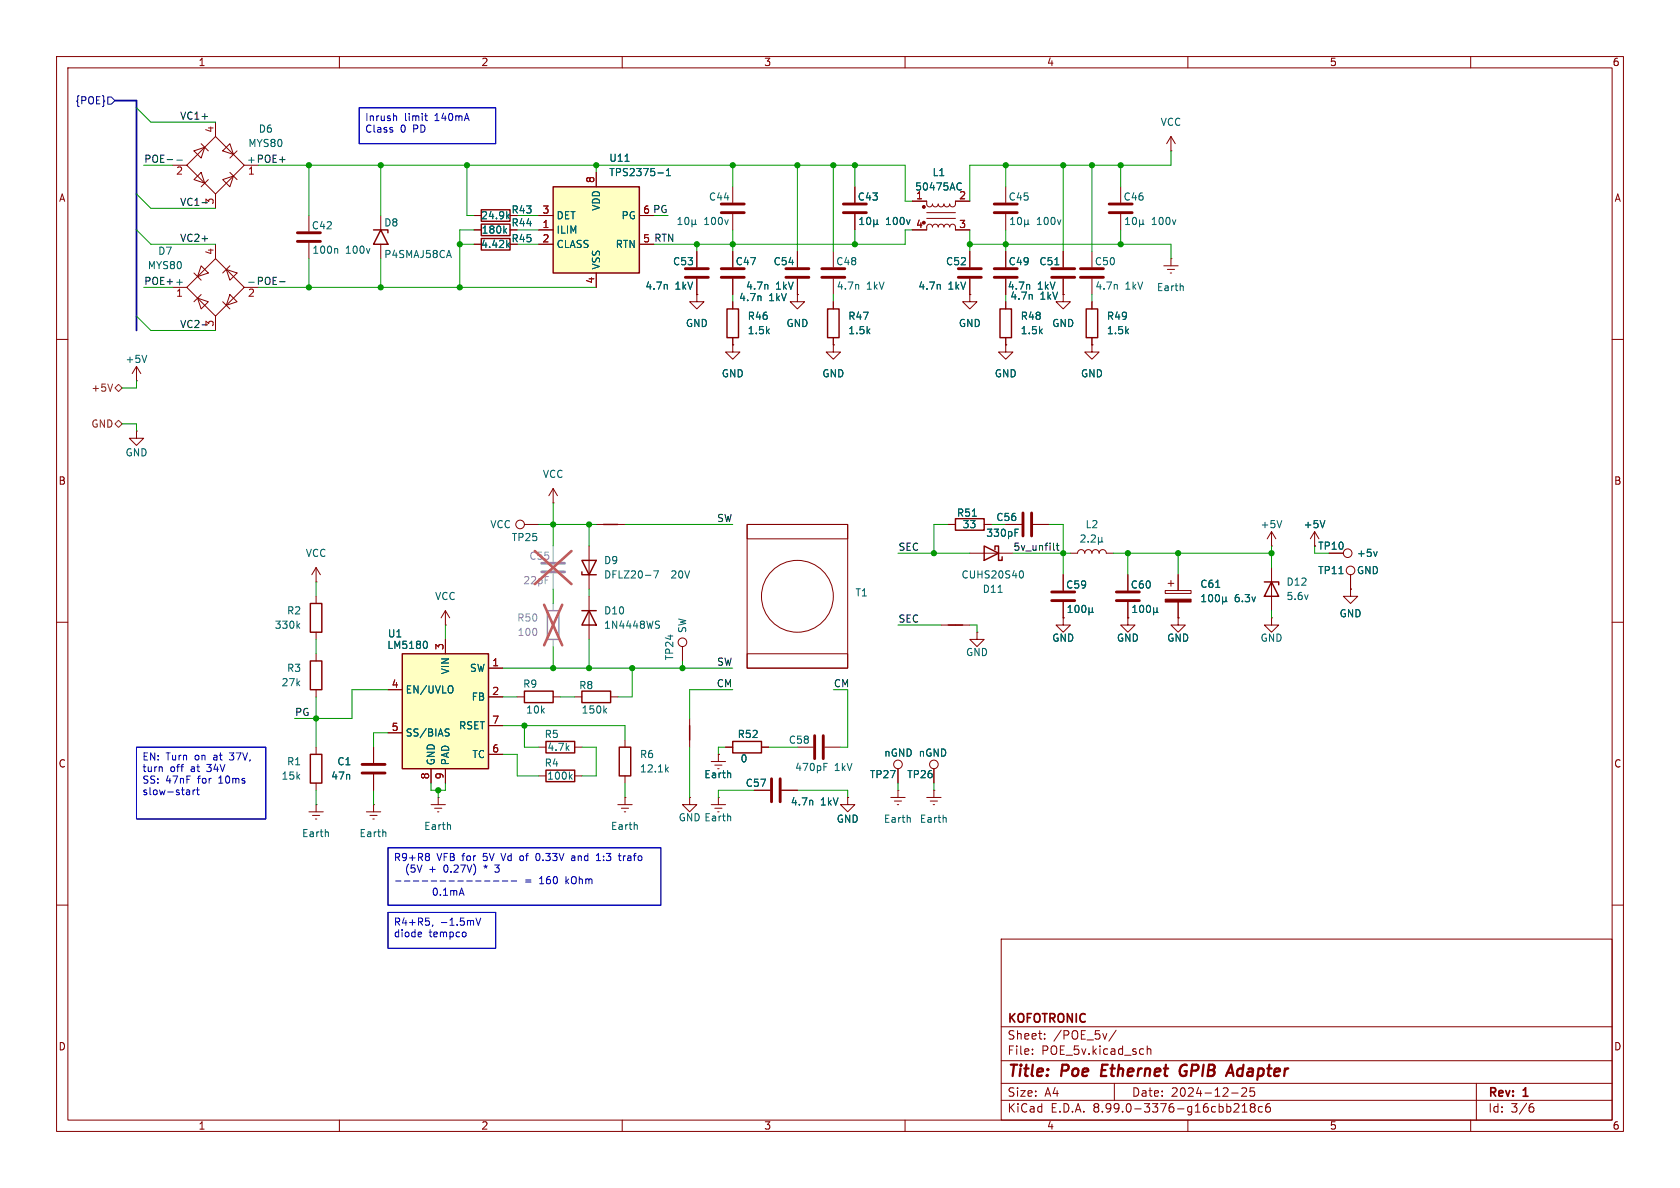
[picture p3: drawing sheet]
<svg xmlns="http://www.w3.org/2000/svg" width="297mm" height="210mm" viewBox="0 0 297 210" stroke-linecap="round" stroke-linejoin="round" font-family="sans-serif">
<g fill="none" stroke="#840000" stroke-width=".18">
<path d="M10 10h277v190h-277zM12 12h273v186h-273zM60 10v2M110 10v2M160 10v2M210 10v2M260 10v2M10 60h2M285 60h2M189.2 97.8h1.3a.64 .64 0 0 1 .6-.6 .64 .64 0 0 1 .7 .6 .64 .64 0 0 1 .6-.6 .64 .64 0 0 1 .6 .6 .64 .64 0 0 1 .7-.6 .64 .64 0 0 1 .6 .6 .64 .64 0 0 1 .6-.6 .64 .64 0 0 1 .7 .6h1.2M224.8 96.5h.1M224.8 94l-.8 1.3"/>
<path d="M224.8 94l.8 1.3M224.8 94v2.5M232.4 94l-.8 1.3M232.4 94l.8 1.3M232.4 94v2.5M10 110h2M188 109.2v1.3h1.2l-1.2 1.3-1.3-1.3h1.3M188 109.2h.1M188 101.6v2.8M188 106.4v2.8M224.8 109.2v1.3h1.3l-1.3 1.3-1.3-1.3h1.3M224.8 109.2h.1"/>
<path d="M224.8 100.3v7.7M238.8 104.1v1.3h1.2l-1.2 1.3-1.3-1.3h1.3M238.8 104.1h.1M238.8 101.6v2.5M285 110h2M55.9 132.1v1.3M55.9 138.4v1.3M10 160h2M177 166h108v32h-108zM285 160h2M60 198v2M110 198v2"/>
<path d="M160 198v2M177 194.5h108M177 191.5h108M177 187.5h108M177 181.5h108M182.5 186.3v.1M182.5 185.5v.1M184.7 183.6v.1M184.7 182.8v.1M197 191.5v3M197.3 182.1l-1.3 2M202.8 184.9v1.5"/>
<path d="M202.8 185.5l.2-.1 .4 .1 .1 .9M210 198v2M217.7 193.2h1.2M218.2 195.2l.5-.1 .3 .1v.3l-.9 1.1h.9M219.6 196.6h.9M219.6 195.5l.4-.4v1.5M220.3 192.4v.5l-.8 .9h.9M221 192.3v.7l.2-.1h.5l.1 .6-.3 .3-.5-.1M221.3 195.7l-.3-.2 .3-.4 .4 .1 .2 .2-.3 .3M221.3 195.7l-.3 .3 .1 .5 .2 .1 .4-.1 .2-.2-.1-.4-.2-.2M221.3 195.7h.3M223.2 195.7l-.5-.1-.2 .3v.4l.1 .2h.6"/>
<path d="M224.5 195.1a.59 .59 0 0 0-.8 .6v.6l.2 .2 .4 .1 .2-.1 .1-.5-.1-.3h-.5l-.3 .3M260 198v2M261 191.5v6.5M270.6 195.7h.4l.2 .3-.1 .5-.5 .1M271 195.1l-.4 .1"/>
<circle cx="238.3" cy="97.8" r=".76"/>
<circle cx="238.8" cy="100.8" r=".76"/>
</g>
<path d="M194.9 188.2l-.3 2h1M209.4 189.4h.4M209.6 188.2a1.13 1.13 0 0 0-1 .7 1.13 1.13 0 0 0 .2 1.2l.3 .1 .5-.1" fill="none" stroke="#840000" stroke-width=".4"/>
<path d="M185.9 104.6h4.1M185.9 106.2h4.1" fill="none" stroke="#840000" stroke-width=".51"/>
<g fill="none" stroke="#006464" stroke-width=".18">
<path d="M191.1 94.7l.5-.1 .2 .3-.8 .9h.8M192.4 95.7v.1M192.9 94.7l.5-.1 .2 .3-.7 .9h.7M194.2 95.6l.2 .2h.2l.2-.2M194.2 95v1.3M194.8 95.6l.2 .2M194.8 95v.6M226.6 92l-.4 1.3M234.2 92l-.4 1.3M243.5 97.5l-.3 .9M188.8 108.3h.7M188.8 107.4l.4-.4v1.3"/>
<path d="M190.2 107.1l.1-.1a.68 .68 0 0 1 .5 .6 .68 .68 0 0 1-.5 .7l-.1-.1-.2-.4zM191.4 107.1l.1-.1a.68 .68 0 0 1 .5 .6 .68 .68 0 0 1-.5 .7l-.1-.1-.2-.4zM192.5 108.1l.2 .2h.2l.2-.2M192.5 107.4v1.3M193.1 108.1l.2 .2M193.1 107.4v.7M236.7 101.4h.7"/>
</g>
<path d="M223.5 102.9h2.6v.5M224.8 102.9l1.3 2.5h-2.6zM54.9 133.4h2v5h-2z" fill="none" stroke="#840000" stroke-width=".25"/>
<path d="M71.1 115.6h15.3v20.3h-15.3z" fill="#ffffc2"/>
<path d="M128.5 54.6h2.1v5.1h-2.1zM146.3 54.6h2v5.1h-2zM102.9 99.1h2.5l-1.3 2.5zM174 96.5l2.5 1.3-2.5 1.3zM175.9 97.2v-.7h.6v2.6h.7v-.7M54.9 116.8h2v5.1h-2zM54.9 106.7h2v5.1h-2zM71.1 115.6h15.3v20.3h-15.3zM102.9 101.1v.5h2.5M102.9 108h2.5M104.1 108l1.3 2.5h-2.5z" fill="none" stroke="#840000" stroke-width=".25"/>
<g fill="none" stroke="#840000" stroke-width=".18">
<path d="M151.1 33v2.8M151.1 37.8v2.8M161.3 35.6h2.5l.1 .7 .4 .3 .4-.2 .1-.3 .2 .3 .3 .2 .4-.1 .2-.4 .1 .3 .3 .2 .4-.1 .2-.4 .1 .3 .3 .2 .4-.1 .2-.4 .2 .4 .4 .1 .4-.3v-.7h2.5M163.8 37.6h5.1M163.8 38.6h5.1M129.5 44.5v2.7M129.5 49.3v2.8M129.5 53.3v1.3M129.5 59.7v1.3M141 52.1v1.2h1.2l-1.2 1.3-1.3-1.3h1.3M141 52.1h.1M141 44.5v2.7"/>
<path d="M141 49.3v2.8M147.3 44.5v2.7M147.3 49.3v2.8M147.3 53.3v1.3M147.3 59.7v1.3M161.3 40.6h2.5l.1-.7 .4-.3 .4 .2 .1 .3 .2-.3 .3-.2 .4 .2 .2 .3 .1-.3 .3-.2 .4 .1 .2 .4 .2-.4 .4-.1 .3 .2 .1 .3 .2-.4 .4-.1 .4 .3v.7h2.5M171.4 52.1v1.2h1.3l-1.3 1.3-1.2-1.3h1.2M171.4 52.1h.1M171.4 44.5v2.7M171.4 49.3v2.8M129.5 61v1.2h1.3l-1.3 1.3-1.2-1.3h1.2M129.5 61h.1"/>
<path d="M147.3 61v1.2h1.3l-1.3 1.3-1.3-1.3h1.3M147.3 61h.1M92.7 92.7h2.5M97.8 88.9h.1M97.8 86.4l-.8 1.2M97.8 86.4l.8 1.2M97.8 86.4v2.5M104.1 96.5v7.6M171.4 97.8h7.7M177.8 92.7h2.8M182.6 92.7h2.8M55.9 102.9h.1"/>
<path d="M55.9 100.3v2.6M55.9 105.4v1.3M55.9 111.8v1.2M55.9 115.6v1.2M55.9 100.3l-.8 1.3M55.9 100.3l.7 1.3M78.7 113v2.6M86.4 118.1h2.5M104.1 105.4v7.6M199.4 109.2v1.3h1.3l-1.3 1.3-1.3-1.3h1.3M199.4 109.2h.1M199.4 101.6v2.8"/>
<path d="M199.4 106.4v2.8M206 104.4h4.6v.5h-4.6zM206.5 103.1h1M207 102.6v1M208.3 109.2v1.3h1.2l-1.2 1.3-1.3-1.3h1.3M208.3 109.2h.1M208.3 101.6v2.8M208.3 106.4v2.8M55.9 121.9v1.3M66 132.1v2.8M66 136.9v2.8M68.6 121.9h2.5"/>
<path d="M68.6 129.5h2.5M76.2 135.9v2.5M78.7 135.9v2.5M86.4 123.2h2.5M86.4 128.3h2.5M86.4 133.4h2.5M158.7 139.7h.1M158.7 135.9v2.5M158.7 139.7v1.3M165.1 139.7h.1M165.1 135.9v2.5M165.1 139.7v1.3"/>
<path d="M54.6 143.5h2.5M55.2 144.1h1.3M55.8 144.8h.2M55.9 142.2h.1M55.9 142.2v1.3M64.8 143.5h2.5M65.4 144.1h1.3M65.9 144.8h.3M66 142.2h.1M66 142.2v1.3M157.5 141h2.5M158.1 141.6h1.3"/>
<path d="M158.6 142.2h.3M163.8 141h2.6M164.5 141.6h1.2M165 142.2h.2"/>
<circle cx="91.9" cy="92.7" r=".76"/>
<circle cx="158.7" cy="135.1" r=".76"/>
<circle cx="165.1" cy="135.1" r=".76"/>
</g>
<g fill="none" stroke="#006464" stroke-width=".18">
<path d="M152 39.7h.7M152 38.8l.4-.4v1.3M153.4 38.5l.1-.1a.68 .68 0 0 1 .4 .7 .68 .68 0 0 1-.4 .6 .84 .84 0 0 1-.1-1.2zM154.5 39.5l.2 .2h.2l.2-.2M154.5 38.8v1.3M155.1 39.5l.2 .2M155.1 38.8v.7M169.6 32.3l.4 .2M134.5 52.4v.8M135.7 50.3l.1 .8M151.7 50.3l.1 .8M166.2 50.3v.8"/>
<path d="M179.4 94.1h.5M179.4 93.5h.6M52.6 110.6l.4 .5M53 110.2l-.5 .5M75.3 113.4a.79 .79 0 0 1 0 1.2M115.6 100.9h.8l-.5 1.3M116.1 110.4l.4 .1 .1 .3-.3 .3h-.3M116.1 109.8l.5 .1M176.5 104.7h.7M180.5 100.9a.68 .68 0 0 1 .4 .6 .68 .68 0 0 1-.4 .7M200.3 108.3h.7M200.3 107.4l.3-.4v1.3"/>
<path d="M201.6 107.1l.2-.1a.68 .68 0 0 1 .4 .6 .68 .68 0 0 1-.4 .7l-.2-.1-.1-.4zM202.8 107.1l.2-.1a.68 .68 0 0 1 .4 .6 .68 .68 0 0 1-.4 .7l-.2-.1-.1-.4zM203.9 108.1l.2 .2h.3l.1-.2M203.9 107.4v1.3M204.5 108.1l.2 .2M204.5 107.4v.7M212.4 106.4h.8M212.4 105.5l.4-.4v1.3M213.8 105.2l.2-.1a.68 .68 0 0 1 .4 .6 .68 .68 0 0 1-.4 .7l-.2-.2-.1-.3zM214.9 103.8h.7M215 105.2l.2-.1a.68 .68 0 0 1 .4 .6 .68 .68 0 0 1-.4 .7l-.2-.2-.1-.3zM216.1 106.2l.2 .2h.3l.1-.2"/>
<path d="M216.1 105.5v1.3M216.7 106.2l.2 .2M216.7 105.5v.7M78.9 129.5l.4 .1 .1 .3-.2 .2h-.3M78.9 128.8l.5 .1M79.9 121.3a.9 .9 0 0 1 0 1.1M58 147.1l.1 .8M68.2 147.1v.8M160.9 144.6v.8M167.2 144.6l.1 .8"/>
</g>
<g fill="none" stroke="#840000" stroke-width=".51">
<path d="M149.1 36.1h4.1M149.1 37.6h4.1M127.5 47.5h4.1M127.5 49h4.1M138.9 47.5h4.1M138.9 49h4.1M145.3 47.5h4.1M145.3 49h4.1M169.4 47.5h4.1M169.4 49h4.1M180.8 90.7v4M182.4 90.7v4"/>
<path d="M197.4 104.6h4M197.4 106.2h4M64 135.1h4.1M64 136.7h4.1"/>
</g>
<path d="M95.8 99.6h4M95.8 101.1h4" fill="none" stroke="#a1a1a1" stroke-width=".51"/>
<path d="M97.8 96.5v2.8M97.8 101.3v2.8" fill="none" stroke="#a1a1a1" stroke-width=".18"/>
<path d="M94.6 97.4l6.4 5.9M101 97.4l-6.4 5.9" fill="none" stroke="#e65255" stroke-width=".46"/>
<g fill="#840000" stroke="#840000" stroke-width=".18">
<path d="M206 105.9h4.6v.5h-4.6z"/>
<circle cx="163.3" cy="36.6" r=".25"/>
<circle cx="163.3" cy="39.4" r=".25"/>
</g>
<path d="M97.8 33h15.2v15.3h-15.2z" fill="#ffffc2"/>
<g fill="none" stroke="#840000" stroke-width=".25">
<path d="M85.1 37.1h5.1v2h-5.1zM85.1 39.6h5.1v2.1h-5.1zM97.8 33h15.2v15.3h-15.2zM66 40.6h2.6v.5M67.3 40.6l1.3 2.6h-2.6zM85.1 42.2h5.1v2h-5.1zM176.8 54.6h2v5.1h-2zM192 54.6h2.1v5.1h-2.1zM106.7 92.7h2.5M168.9 91.7h5.1v2h-5.1zM167.6 110.5h2.6M92.7 122.2h5.1v2h-5.1z"/>
<path d="M96.5 136.1h5.1v2.1h-5.1zM96.5 131.1h5.1v2h-5.1zM102.9 122.2h5v2h-5zM109.5 132.1h2v5.1h-2zM121.9 128.3v2.5M129.5 131.1h5.1v2h-5.1z"/>
</g>
<g fill="none" stroke="#840000" stroke-width=".18">
<path d="M30.5 29.2h2.5M34.3 26.7l1.9-.7-.6 1.9zM35.6 30.5l.6 1.9-1.9-.6zM35.6 25.4l1.2 1.3M36.8 31.8l-1.2 1.2M38.1 24.1l5.1 5.1-5.1 5.1-5.1-5.1zM38.1 21.6v2.5M38.1 34.3v2.5M39.4 31.8l1.9-.7-.7 1.9zM40.6 25.4l.7 1.9-1.9-.6zM40.6 30.5l1.3 1.3M41.9 26.7l-1.3 1.2"/>
<path d="M54.6 38.1v2.8M67.3 38.1v2.5M83.8 38.1h1.3M95.2 38.1h2.6M105.4 30.5v2.5M113 38.1h2.6M129.5 33v2.8M129.5 37.8v2.8M151.1 33v2.8M151.1 37.8v2.8M161.3 35.6h2.5M168.9 35.6h2.5"/>
<path d="M177.8 33v2.8M177.8 37.8v2.8M198.1 33v2.8M198.1 37.8v2.8M207 26.7h.1M207 24.1v2.6M207 24.1l-.8 1.3M207 24.1l.8 1.3M30.5 50.8h2.5M34.3 48.3l1.3 1.2M34.9 52.7l1.9 .6-1.2 1.3zM35.6 47l1.2 1.3-1.9 .6z"/>
<path d="M35.6 52.1l-1.3 1.2M38.1 45.7l5.1 5.1-5.1 5.1-5.1-5.1zM38.1 43.2v2.5M38.1 55.9v2.5M39.4 53.3l1.2 1.3M40 47.6l1.9 .7-1.3 1.2zM40.6 52.1l1.3 1.2-1.9 .7zM40.6 47l-1.2 1.3M54.6 42.9v2.8M67.3 43.2v2.5M83.8 40.6h1.3M83.8 43.2h1.3"/>
<path d="M95.2 40.6h2.6M95.2 43.2h2.6M105.4 48.3v2.5M113 43.2h2.6M123.2 52.1v1.2h1.3l-1.3 1.3-1.3-1.3h1.3M123.2 52.1h.1M123.2 44.5v2.7M123.2 49.3v2.8M129.5 44.5v2.7M129.5 49.3v2.8M129.5 53.3v1.3M129.5 59.7v1.3"/>
<path d="M141 52.1h.1M141 44.5v2.7M141 49.3v2.8M147.3 53.3v1.3M147.3 59.7v1.3M161.3 40.6h2.5M168.9 40.6h2.5M171.4 52.1h.1M171.4 44.5v2.7M171.4 49.3v2.8M177.8 44.5v2.7M177.8 49.3v2.8"/>
<path d="M177.8 53.3v1.3M177.8 59.7v1.3M188 52.1v1.2h1.2l-1.2 1.3-1.3-1.3h1.3M188 52.1h.1M188 44.5v2.7M188 49.3v2.8M193 44.5v2.7M193 49.3v2.8M193 53.3v1.3M193 59.7v1.3M205.7 47h2.6M206.4 47.6h1.2"/>
<path d="M206.9 48.3h.2M207 45.7h.1M207 45.7v1.3M24.1 67.3h.1M24.1 76.2v1.3h1.3l-1.3 1.2-1.2-1.2h1.2M24.1 76.2h.1M24.1 64.8l-.7 1.2M24.1 64.8l.8 1.2M24.1 64.8v2.5M129.5 61h.1M147.3 61h.1M177.8 61v1.2h1.3l-1.3 1.3-1.3-1.3h1.3"/>
<path d="M177.8 61h.1M193 61v1.2h1.3l-1.3 1.3-1.2-1.3h1.2M193 61h.1M105.4 92.7h5.1M132.1 92.7h17.8v25.4h-17.8zM132.1 92.7h17.8v2.6h-17.8zM167.6 92.7h1.3M174 92.7h1.3M177.8 92.7h2.8M182.6 92.7h2.8M78.7 110.5h.1M78.7 108l-.7 1.2"/>
<path d="M78.7 108l.8 1.2M78.7 108v2.5M78.7 113v2.6M86.4 118.1h2.5M120.6 114.3v2.5M132.1 115.6h17.8v2.5h-17.8zM166.4 110.5h5M172.7 111.8v1.2h1.3l-1.3 1.3-1.3-1.3h1.3M172.7 111.8h.1M188 109.2h.1M188 101.6v2.8M188 106.4v2.8"/>
<path d="M199.4 109.2h.1M199.4 101.6v2.8M199.4 106.4v2.8M208.3 109.2h.1M208.3 101.6v2.8M208.3 106.4v2.8M238.8 104.1h.1M238.8 101.6v2.5M66 132.1v2.8M66 136.9v2.8M68.6 121.9h2.5M68.6 129.5h2.5"/>
<path d="M76.2 135.9v2.5M78.7 135.9v2.5M86.4 123.2h2.5M86.4 128.3h2.5M86.4 133.4h2.5M91.4 123.2h1.3M95.2 132.1h1.3M95.2 137.2h1.3M97.8 123.2h1.3M101.6 123.2h1.3M101.6 132.1h1.3M101.6 137.2h1.3"/>
<path d="M107.9 123.2h1.3M110.5 130.8v1.3M110.5 137.2v1.2M121.9 127v5.1M125.7 134.6h2.6M126.4 135.3h1.2M127 133.4h.1M127 133.4v1.2M128.3 132.1h1.2M133.3 139.7h2.8M134.6 132.1h1.3M138.2 139.7h2.8"/>
<path d="M141 132.1h2.8M145.8 132.1h2.8M158.7 135.9v2.5M165.1 135.9v2.5M76.2 142.2h2.5M76.8 142.9h1.3M77.3 143.5h.3M77.5 141h.1M77.5 141v1.2M109.2 142.2h2.6M109.9 142.9h1.2M110.4 143.5h.2"/>
<path d="M110.5 141h.1M110.5 141v1.2M121.9 141v1.2h1.3l-1.3 1.3-1.3-1.3h1.3M121.9 141h.1M125.7 142.2h2.6M126.4 142.9h1.2M127 141h.1M127 141v1.2M149.9 141v1.2h1.2l-1.2 1.3-1.3-1.3h1.3M149.9 141h.1"/>
<circle cx="120.6" cy="113.5" r=".76"/>
<circle cx="141" cy="105.4" r="6.3"/>
</g>
<g fill="none" stroke="#006464" stroke-width=".18">
<path d="M31.3 28.3h.9M89.7 38.2l.4 .5M90.1 37.8l-.5 .5M110.5 28.5h.7M116.3 30.6h1M117.8 31.1h.7M117.8 30.2l.4-.4v1.3M119.8 39.7h.8M119.8 38.8l.4-.4v1.3M121.2 38.5l.2-.1a.68 .68 0 0 1 .4 .7 .68 .68 0 0 1-.4 .6l-.2-.1-.1-.4zM122.3 39.5l.2 .2h.3l.1-.2M122.3 38.8v1.3"/>
<path d="M122.9 39.5l.2 .2M122.9 38.8v.7M152 39.7h.7M152 38.8l.4-.4v1.3M153.4 38.5l.1-.1a.68 .68 0 0 1 .4 .7 .68 .68 0 0 1-.4 .6 .84 .84 0 0 1-.1-1.2zM154.5 39.5l.2 .2h.2l.2-.2M154.5 38.8v1.3M155.1 39.5l.2 .2M155.1 38.8v.7M169.6 32.3l.4 .2M178.7 39.7h.7M178.7 38.8l.3-.4v1.3"/>
<path d="M180 38.5l.2-.1a.68 .68 0 0 1 .4 .7 .68 .68 0 0 1-.4 .6l-.2-.1-.1-.4zM181.1 39.5l.2 .2h.3l.1-.2M181.1 38.8v1.3M181.7 39.5l.2 .2M181.7 38.8v.7M199 39.7h.7M199 38.8l.3-.4v1.3M200.3 38.5l.2-.1a.68 .68 0 0 1 .4 .7 .68 .68 0 0 1-.4 .6l-.2-.1-.1-.4zM201.5 39.5l.1 .2h.3l.2-.2M201.5 38.8v1.3M202.1 39.5l.1 .2M202.1 38.8v.7"/>
<path d="M59.5 43.9l.2 .2v.7M79.4 44.3l.4 1.2M89.2 40.7l.4 .5M89.6 40.4l-.5 .5M89.7 43.3l.4 .5M90.1 42.9l-.5 .5M117.9 50.3l.1 .8M134.5 52.4v.8M135.7 50.3l.1 .8M166.2 50.3v.8M182 50.3v.8M182.4 52.1l.1 .8"/>
<path d="M186.5 46.8h.7M197.5 50.3v.8M209.1 50.6l.1 .8M25.9 62.8l-.4 1.3M171.9 91.3h.7M179.4 94.1h.5M179.4 93.5h.6M234.2 92l-.4 1.3M243.5 97.5l-.3 .9M75.3 113.4a.79 .79 0 0 1 0 1.2M188.8 108.3h.7M188.8 107.4l.4-.4v1.3"/>
<path d="M190.2 107.1l.1-.1a.68 .68 0 0 1 .5 .6 .68 .68 0 0 1-.5 .7l-.1-.1-.2-.4zM191.4 107.1l.1-.1a.68 .68 0 0 1 .5 .6 .68 .68 0 0 1-.5 .7l-.1-.1-.2-.4zM192.5 108.1l.2 .2h.2l.2-.2M192.5 107.4v1.3M193.1 108.1l.2 .2M193.1 107.4v.7M200.3 108.3h.7M200.3 107.4l.3-.4v1.3M201.6 107.1l.2-.1a.68 .68 0 0 1 .4 .6 .68 .68 0 0 1-.4 .7l-.2-.1-.1-.4zM202.8 107.1l.2-.1a.68 .68 0 0 1 .4 .6 .68 .68 0 0 1-.4 .7l-.2-.1-.1-.4zM203.9 108.1l.2 .2h.3l.1-.2M203.9 107.4v1.3"/>
<path d="M204.5 108.1l.2 .2M204.5 107.4v.7M212.4 106.4h.8M212.4 105.5l.4-.4v1.3M213.8 105.2l.2-.1a.68 .68 0 0 1 .4 .6 .68 .68 0 0 1-.4 .7l-.2-.2-.1-.3zM214.9 103.8h.7M215 105.2l.2-.1a.68 .68 0 0 1 .4 .6 .68 .68 0 0 1-.4 .7l-.2-.2-.1-.3zM216.1 106.2l.2 .2h.3l.1-.2M216.1 105.5v1.3M216.7 106.2l.2 .2M216.7 105.5v.7M236.7 101.4h.7"/>
<path d="M78.9 129.5l.4 .1 .1 .3-.2 .2h-.3M78.9 128.8l.5 .1M79.9 121.3a.9 .9 0 0 1 0 1.1M100.8 137.3l.3 .4M101.1 136.9l-.4 .5M106.9 125.6l.3 .5M107.2 125.2l-.4 .5M117.8 136l.4 .5M118.2 135.6l-.5 .5M129.1 136.7l.1 .8M145.7 135.6h.4M145.7 134.9h.6"/>
<path d="M79.6 145.8v.8M112.6 145.8l.1 .8M129.1 144.3l.1 .8M143.6 141.5l.1 .8"/>
</g>
<g fill="none" stroke="#840000" stroke-width=".51">
<path d="M127.5 36.1h4.1M127.5 37.6h4.1M175.8 36.1h4M175.8 37.6h4M196.1 36.1h4.1M196.1 37.6h4.1M52.6 41.1h4M52.6 42.7h4M121.2 47.5h4M121.2 49h4M175.8 47.5h4M175.8 49h4"/>
<path d="M185.9 47.5h4.1M185.9 49h4.1M191 47.5h4.1M191 49h4.1M136.4 137.7v4M137.9 137.7v4M144 130v4.1M145.5 130v4.1"/>
</g>
<path d="M96.8 108h2v5h-2z" fill="none" stroke="#a1a1a1" stroke-width=".25"/>
<path d="M97.8 106.7v1.3M97.8 113v1.3" fill="none" stroke="#a1a1a1" stroke-width=".18"/>
<path d="M96.2 106.9l3.2 7.2M99.4 106.9l-3.2 7.2" fill="none" stroke="#e65255" stroke-width=".46"/>
<path d="M19 17.1h.7l.6 .7-.6 .6h-.7z" fill="none" stroke="#000084" stroke-width=".18"/>
<path d="M19.9 67.9l-.4 1.3M20.3 68.6l.7-.7 .6 .7-.6 .6zM21 74.3l.6 .6-.6 .7-.7-.7z" fill="none" stroke="#725600" stroke-width=".18"/>
<path d="M35.7 35.8h1M35.7 57.4h1M49.4 49.8h1M186.2 96v1.1l.2 .2M186.7 96.4h.5M186.9 96v1.1l.3 .2" fill="none" stroke="#0f0f0f" stroke-width=".18"/>
<path d="M20.3 17.8h3.8v40.6" fill="none" stroke="#000084" stroke-width=".3"/>
<g fill="none" stroke="#009600" stroke-width=".18">
<path d="M24.1 19.1l2.6 2.5h11.4M24.1 34.3l2.6 2.5h11.4M25.4 29.2h5.1M45.7 29.2h114.3v6.4h1.3M54.6 29.2v8.9M67.3 29.2v8.9M82.5 29.2v8.9h1.3M91.4 38.1h3.8M105.4 29.2v1.3M129.5 29.2v3.8M141 29.2v15.3M147.3 29.2v15.3"/>
<path d="M151.1 29.2v3.8M177.8 29.2v3.8M188 29.2v15.3M193 29.2v15.3M198.1 29.2v3.8M207 26.7v2.5h-35.6v6.4M24.1 55.9l2.6 2.5h11.4M24.1 40.6l2.6 2.6h11.4M25.4 50.8h5.1M45.7 50.8h59.7M54.6 45.7v5.1M67.3 45.7v5.1"/>
<path d="M81.3 43.2h2.5M83.8 40.6h-2.5v10.2M91.4 43.2h3.8M91.4 40.6h3.8M123.2 43.2v1.3M129.5 40.6v3.9M129.5 52.1v1.2M147.3 52.1v1.2M151.1 40.6v2.6M161.3 40.6h-1.3v2.6h-44.4M171.4 43.2h35.6v2.5M171.4 40.6v3.9"/>
<path d="M177.8 40.6v3.9M177.8 52.1v1.2M193 52.1v1.2M198.1 40.6v2.6M21.6 74.9h2.5v1.3M24.1 67.3v1.3h-2.5M95.2 92.7h10.2M97.8 88.9v7.6M104.1 92.7v3.8M110.5 92.7h19M158.7 97.8h12.7M167.6 92.7h-2.5v5.1"/>
<path d="M175.3 92.7h2.5M179.1 97.8h10.1M185.4 92.7h2.6v8.9M196.8 97.8h28M199.4 97.8v3.8M208.3 97.8v3.8M224.8 96.5v3.8M55.9 102.9v2.5M55.9 113v2.6M78.7 110.5v2.5M88.9 118.1h40.6M97.8 104.1v2.6"/>
<path d="M97.8 114.3v3.8M104.1 104.1v1.3M104.1 113v5.1M111.8 118.1v5.1h-2.6M120.6 116.8v1.3M158.7 110.5h7.7M171.4 110.5h1.3v1.3M224.8 108v1.2M55.9 123.2v8.9M55.9 139.7v2.5M66 139.7v2.5M68.6 121.9h-6.4v5.1h-10.1"/>
<path d="M68.6 129.5h-2.6v2.6M76.2 138.4v1.3h2.5v-1.3M77.5 139.7v1.3M88.9 123.2h2.5M88.9 128.3h21.6v2.5M88.9 133.4h2.5v3.8h3.8M92.7 128.3v3.8h2.5M99.1 123.2h2.5M102.9 132.1h2.5v5.1h-2.5M110.5 138.4v2.6M121.9 132.1v8.9M128.3 132.1h-1.3v1.3"/>
<path d="M129.5 121.9h-7.6v5.1M133.3 139.7h-6.3v1.3M135.9 132.1h5.1M141 139.7h8.9v1.3M149.9 121.9v10.2h-1.3M158.7 138.4v1.3M165.1 138.4v1.3"/>
</g>
<g fill="none" stroke="#0000c2" stroke-width=".18">
<path d="M63.5 19.1h24.1v6.3h-24.1zM69.4 23v.3M69.8 20.5l.3 .2v.6M75.1 20.5h.5M75.3 20.1v1l.3 .2M24.1 132.1h22.9v12.7h-22.9zM28.6 135.6l.1 .8M33.1 139.6h.2l.2 .2v.7M33.5 139.9l-.4 .1M34.1 139.6v.9M34.5 139.6l-.4 .3M34.7 139.6h.5"/>
<path d="M34.9 139.2v1.1l.3 .2M33.5 140.4l-.4 .1M68.6 149.9h48.2v10.1h-48.2zM69.9 155.7h1M71.5 155.7h1M73.1 155.7h.9M74.7 155.7h.9M75.4 150.9h.3l.2 .2-.2 .3M75.4 151.4h.3M75.7 151.4l.2 .3v.2l-.1 .2h-.4M76.2 155.7h1M77.8 155.7h1"/>
<path d="M79.4 155.7h.9M80.9 155.7h1M82.5 155.7h1M84.1 155.7h1M85.5 153.1l.3 .1-.1 .3M85.7 155.7h.9M87.2 155.7h1M87.5 154.1l.5 .1M88.3 152.9l-.5 .5h.2M88.6 150.9l.4 1.2M88.8 155.7h1M90.4 155.7h.9"/>
<path d="M92 151.3l-.1 .2 .1 .6M95.2 150.9a.68 .68 0 0 0-.5 .6 .68 .68 0 0 0 .5 .6M101.1 151.3h.5M101.6 151.6l-.4 .1-.2 .1 .2 .3h.4M105.4 152.1h.8M105.6 151.2l.2-.3v1.2M109.3 151.3h.5M109.7 152.1h.1M110.2 151.3v.8M110.3 151.3l-.1 .2M68.6 161.3h19v6.3h-19zM74.5 165.5l-.2 .1"/>
<path d="M74.5 164.8v.3l-.6 .1M76.5 163.5l-.1 .2M82.2 164.8l.2 .2v.4l-.2 .2M84.1 162.3l.5 1.3 .4-1.3"/>
</g>
<g fill="#009600" stroke="#009600" stroke-width=".18">
<circle cx="77.5" cy="139.7" r=".46"/>
<circle cx="55.9" cy="127" r=".46"/>
<circle cx="92.7" cy="128.3" r=".46"/>
<circle cx="82.5" cy="29.2" r=".46"/>
<circle cx="81.3" cy="50.8" r=".46"/>
<circle cx="123.2" cy="43.2" r=".46"/>
<circle cx="97.8" cy="92.7" r=".46"/>
<circle cx="105.4" cy="29.2" r=".46"/>
<circle cx="104.1" cy="92.7" r=".46"/>
<circle cx="54.6" cy="50.8" r=".46"/>
<circle cx="67.3" cy="50.8" r=".46"/>
<circle cx="67.3" cy="29.2" r=".46"/>
<circle cx="54.6" cy="29.2" r=".46"/>
<circle cx="81.3" cy="43.2" r=".46"/>
<circle cx="120.6" cy="118.1" r=".46"/>
<circle cx="111.8" cy="118.1" r=".46"/>
<circle cx="97.8" cy="118.1" r=".46"/>
<circle cx="104.1" cy="118.1" r=".46"/>
<circle cx="177.8" cy="29.2" r=".46"/>
<circle cx="198.1" cy="29.2" r=".46"/>
<circle cx="188" cy="29.2" r=".46"/>
<circle cx="193" cy="29.2" r=".46"/>
<circle cx="198.1" cy="43.2" r=".46"/>
<circle cx="177.8" cy="43.2" r=".46"/>
<circle cx="171.4" cy="43.2" r=".46"/>
<circle cx="165.1" cy="97.8" r=".46"/>
<circle cx="141" cy="29.2" r=".46"/>
<circle cx="129.5" cy="29.2" r=".46"/>
<circle cx="151.1" cy="43.2" r=".46"/>
<circle cx="151.1" cy="29.2" r=".46"/>
<circle cx="147.3" cy="29.2" r=".46"/>
<circle cx="129.5" cy="43.2" r=".46"/>
<circle cx="224.8" cy="97.8" r=".46"/>
<circle cx="208.3" cy="97.8" r=".46"/>
<circle cx="199.4" cy="97.8" r=".46"/>
<circle cx="188" cy="97.8" r=".46"/>
</g>
<g font-size="2.8" fill="#840000">
<text x="178" y="190.9">Title:</text>
<text x="187.7" y="190.9">Poe</text>
<text x="195.5" y="190.9">Ethernet</text>
<text x="210.2" y="190.9">GPIB</text>
<text x="219.5" y="190.9">Adapter</text>
</g>
<g font-size="2.1" fill="#840000">
<text x="178" y="184">Sheet:</text>
<text x="178" y="181.2">KOFOTRONIC</text>
<text x="186.2" y="184">/POE_5v/</text>
<text x="178" y="186.7">File:</text>
<text x="184.1" y="186.7">POE_5v.kicad_sch</text>
<text x="178" y="196.9">KiCad</text>
<text x="178" y="194.1">Size:</text>
<text x="184.7" y="194.1">A4</text>
<text x="185.7" y="196.9">E.D.A.</text>
<text x="193.3" y="196.9">8.99.0-3376-g16cbb218c6</text>
<text x="200" y="194.1">Date:</text>
<text x="207" y="194.1">2024-12-25</text>
<text x="263" y="194.3">Rev:</text>
<text x="263" y="196.9">Id:</text>
<text x="267.1" y="196.9">3/6</text>
<text x="269.4" y="194.3">1</text>
</g>
<g font-size="1.8" fill="#840000">
<text x="35" y="11.9">1</text>
<text x="85" y="11.9">2</text>
<text x="135" y="11.9">3</text>
<text x="185" y="11.9">4</text>
<text x="235" y="11.9">5</text>
<text x="285" y="11.9">6</text>
<text x="10.3" y="35.9">A</text>
<text x="285.3" y="35.9">A</text>
<text x="90.3" y="37.9">R43</text>
<text x="90.3" y="40.2">R44</text>
<text x="90.3" y="43">R45</text>
<text x="10.3" y="85.9">B</text>
<text x="285.3" y="85.9">B</text>
<text x="232.9" y="97.4">TP10</text>
<text x="10.3" y="135.9">C</text>
<text x="285.3" y="135.9">C</text>
<text x="10.3" y="185.9">D</text>
<text x="285.3" y="185.9">D</text>
<text x="35" y="199.9">1</text>
<text x="85" y="199.9">2</text>
<text x="135" y="199.9">3</text>
<text x="185" y="199.9">4</text>
<text x="235" y="199.9">5</text>
<text x="285" y="199.9">6</text>
</g>
<text font-size="1.8" fill="#000084" x="13.2" y="18.6">{POE}</text>
<g font-size="1.8" fill="#0f0f0f">
<text x="31.7" y="21.2">VC1+</text>
<text x="25.4" y="28.9">POE- -</text>
<text x="43.6" y="29">+ POE+</text>
<text x="31.7" y="36.5">VC1-</text>
<text x="31.7" y="42.8">VC2+</text>
<text x="113.6" y="42.9">5 RTN</text>
<text x="25.4" y="50.5">POE+ +</text>
<text x="43.6" y="50.5">- POE-</text>
<text x="31.7" y="58.1">VC2-</text>
<text x="126.7" y="92.4">SW</text>
<text x="158.7" y="97.4">SEC</text>
<text x="179.1" y="97.4">5v_unfilt</text>
<text x="158.7" y="110.1">SEC</text>
<text x="126.7" y="117.8">SW</text>
<text x="126.6" y="121.6">CM</text>
<text x="52.1" y="126.7">PG</text>
</g>
<g font-size="1.8" fill="#a90000">
<text x="37.8" y="23.6" transform="rotate(-90 37.8 23.6)">4</text>
<text x="31" y="31.2">2</text>
<text x="43.7" y="31.2">1</text>
<text x="105.2" y="32.5" transform="rotate(-90 105.2 32.5)">8</text>
<text x="161.9" y="35.3">1</text>
<text x="169.5" y="35.3">2</text>
<text x="37.8" y="36.3" transform="rotate(-90 37.8 36.3)">3</text>
<text x="95.8" y="37.8">3</text>
<text x="95.8" y="40.4">1</text>
<text x="113.6" y="37.8">6</text>
<text x="161.9" y="40.4">4</text>
<text x="169.5" y="40.4">3</text>
<text x="37.8" y="45.2" transform="rotate(-90 37.8 45.2)">4</text>
<text x="95.8" y="42.9">2</text>
<text x="113.6" y="42.9">5</text>
<text x="31" y="52.8">1</text>
<text x="43.7" y="52.8">2</text>
<text x="105.2" y="50.2" transform="rotate(-90 105.2 50.2)">4</text>
<text x="37.8" y="57.9" transform="rotate(-90 37.8 57.9)">3</text>
<text x="78.5" y="115" transform="rotate(-90 78.5 115)">3</text>
<text x="86.9" y="117.9">1</text>
<text x="69.1" y="121.7">4</text>
<text x="86.9" y="122.9">2</text>
<text x="69.1" y="129.3">5</text>
<text x="86.9" y="128">7</text>
<text x="75.9" y="137.9" transform="rotate(-90 75.9 137.9)">8</text>
<text x="78.5" y="137.9" transform="rotate(-90 78.5 137.9)">9</text>
<text x="86.9" y="133.1">6</text>
</g>
<g font-size="1.8" fill="#006464">
<text x="45.6" y="23.7">D6</text>
<text x="205.1" y="22.5">VCC</text>
<text x="43.8" y="26.2">MYS80</text>
<text x="107.6" y="28.8">U11</text>
<text x="107.6" y="31.3">TPS2375-1</text>
<text x="125.2" y="35.7">C44</text>
<text x="151.5" y="35.7">C43</text>
<text x="161.7" y="33.9">50475AC</text>
<text x="164.8" y="31.3">L1</text>
<text x="178.2" y="35.7">C45</text>
<text x="198.5" y="35.7">C46</text>
<text x="55" y="40.7">C42</text>
<text x="67.8" y="40.2">D8</text>
<text x="84.9" y="39">24.9k</text>
<text x="85" y="41.5">180k</text>
<text x="98.3" y="39">DET</text>
<text x="98.3" y="41.5">ILIM</text>
<text x="106.3" y="37.4" transform="rotate(-90 106.3 37.4)">VDD</text>
<text x="109.8" y="39">PG</text>
<text x="124.4" y="40">100v</text>
<text x="156.6" y="40">100v</text>
<text x="183.2" y="40">100v</text>
<text x="203.6" y="40">100v</text>
<text x="26" y="47.8">MYS80</text>
<text x="27.9" y="45.2">D7</text>
<text x="55.1" y="45.1">100n</text>
<text x="61.1" y="45.1">100v</text>
<text x="67.8" y="45.8">P4SMAJ58CA</text>
<text x="84.9" y="44">4.42k</text>
<text x="98.3" y="44">CLASS</text>
<text x="106.3" y="47.8" transform="rotate(-90 106.3 47.8)">VSS</text>
<text x="108.8" y="44">RTN</text>
<text x="118.9" y="47.1">C53</text>
<text x="130" y="47.1">C47</text>
<text x="136.7" y="47.1">C54</text>
<text x="147.7" y="47.1">C48</text>
<text x="167.1" y="47.1">C52</text>
<text x="178.2" y="47.1">C49</text>
<text x="183.7" y="47.1">C51</text>
<text x="193.5" y="47.1">C50</text>
<text x="114" y="51.4">4.7n</text>
<text x="119.3" y="51.4">1kV</text>
<text x="130.6" y="53.4">4.7n</text>
<text x="131.8" y="51.4">4.7n</text>
<text x="135.9" y="53.4">1kV</text>
<text x="137.1" y="51.4">1kV</text>
<text x="147.8" y="51.4">4.7n</text>
<text x="153.2" y="51.4">1kV</text>
<text x="162.3" y="51.4">4.7n</text>
<text x="167.6" y="51.4">1kV</text>
<text x="178.1" y="51.4">4.7n</text>
<text x="178.5" y="53.2">4.7n</text>
<text x="183.4" y="51.4">1kV</text>
<text x="183.9" y="53.2">1kV</text>
<text x="193.6" y="51.4">4.7n</text>
<text x="198.9" y="51.4">1kV</text>
<text x="204.4" y="51.7">Earth</text>
<text x="121.2" y="58">GND</text>
<text x="132.1" y="59.3">1.5k</text>
<text x="132.1" y="56.7">R46</text>
<text x="138.9" y="58">GND</text>
<text x="149.9" y="59.3">1.5k</text>
<text x="149.9" y="56.7">R47</text>
<text x="169.4" y="58">GND</text>
<text x="180.3" y="59.3">1.5k</text>
<text x="180.3" y="56.7">R48</text>
<text x="185.9" y="58">GND</text>
<text x="195.6" y="59.3">1.5k</text>
<text x="195.6" y="56.7">R49</text>
<text x="22.1" y="64.4">+5V</text>
<text x="127.5" y="66.9">GND</text>
<text x="145.3" y="66.9">GND</text>
<text x="175.8" y="66.9">GND</text>
<text x="191" y="66.9">GND</text>
<text x="22.1" y="80.9">GND</text>
<text x="95.9" y="84.7">VCC</text>
<text x="86.6" y="93.6">VCC</text>
<text x="90.4" y="95.9">TP25</text>
<text x="169.1" y="91.5">R51</text>
<text x="170.1" y="93.6">33</text>
<text x="174.3" y="95.1">330pF</text>
<text x="176" y="92.3">C56</text>
<text x="191.8" y="93.6">L2</text>
<text x="222.8" y="93.6">+5V</text>
<text x="230.4" y="93.6">+5V</text>
<text x="54" y="98.7">VCC</text>
<text x="106.7" y="99.9">D9</text>
<text x="232.9" y="101.7">TP11</text>
<text x="239.8" y="98.7">+5v</text>
<text x="239.8" y="101.7">GND</text>
<text x="76.8" y="106.3">VCC</text>
<text x="106.7" y="102.5">DFLZ20-7</text>
<text x="118.8" y="102.5">20V</text>
<text x="151.1" y="105.6">T1</text>
<text x="169.9" y="102.5">CUHS20S40</text>
<text x="173.6" y="105">D11</text>
<text x="188.4" y="104.2">C59</text>
<text x="199.8" y="104.2">C60</text>
<text x="212.1" y="104.1">C61</text>
<text x="218.2" y="106.7">6.3v</text>
<text x="227.3" y="103.7">D12</text>
<text x="227.3" y="106.3">5.6v</text>
<text x="48.5" y="111.4">330k</text>
<text x="50.6" y="108.8">R2</text>
<text x="68.5" y="112.9">U1</text>
<text x="106.7" y="111.4">1N4448WS</text>
<text x="106.7" y="108.8">D10</text>
<text x="121.5" y="112" transform="rotate(-90 121.5 112)">SW</text>
<text x="185.9" y="113.6">GND</text>
<text x="197.4" y="113.6">GND</text>
<text x="206.2" y="113.6">GND</text>
<text x="222.8" y="113.6">GND</text>
<text x="236.7" y="109.3">GND</text>
<text x="50.6" y="119">R3</text>
<text x="68.4" y="114.9">LM5180</text>
<text x="79.6" y="119.3" transform="rotate(-90 79.6 119.3)">VIN</text>
<text x="83" y="119">SW</text>
<text x="119.2" y="116.8" transform="rotate(-90 119.2 116.8)">TP24</text>
<text x="170.7" y="116.2">GND</text>
<text x="49.7" y="121.5">27k</text>
<text x="71.6" y="122.8">EN/UVLO</text>
<text x="83.3" y="124.1">FB</text>
<text x="92.4" y="121.8">R9</text>
<text x="102.3" y="122">R8</text>
<text x="71.6" y="130.4">SS/BIAS</text>
<text x="81.1" y="129.1">RSET</text>
<text x="92.9" y="126.3">10k</text>
<text x="96.2" y="130.7">R5</text>
<text x="102.7" y="126.3">150k</text>
<text x="130.3" y="130.7">R52</text>
<text x="139.4" y="131.7">C58</text>
<text x="50.6" y="135.5">R1</text>
<text x="59.5" y="135.5">C1</text>
<text x="77.1" y="135.4" transform="rotate(-90 77.1 135.4)">GND</text>
<text x="79.6" y="135.4" transform="rotate(-90 79.6 135.4)">PAD</text>
<text x="83.4" y="134.2">TC</text>
<text x="96.2" y="135.7">R4</text>
<text x="96.7" y="132.9">4.7k</text>
<text x="113" y="134.2">R6</text>
<text x="113" y="136.8">12.1k</text>
<text x="124.4" y="137.8">Earth</text>
<text x="130.8" y="135">0</text>
<text x="140.5" y="136.5">470pF</text>
<text x="147.5" y="136.5">1kV</text>
<text x="153.7" y="137.8">TP27</text>
<text x="156.2" y="134">nGND nGND</text>
<text x="160.3" y="137.8">TP26</text>
<text x="49.7" y="138">15k</text>
<text x="58.4" y="138">47n</text>
<text x="96.6" y="138">100k</text>
<text x="131.7" y="139.3">C57</text>
<text x="139.7" y="142.6">4.7n</text>
<text x="145.1" y="142.6">1kV</text>
<text x="53.3" y="148.2">Earth</text>
<text x="63.5" y="148.2">Earth</text>
<text x="74.9" y="146.9">Earth</text>
<text x="107.9" y="146.9">Earth</text>
<text x="119.9" y="145.4">GND Earth</text>
<text x="147.8" y="145.6">GND</text>
<text x="156.2" y="145.6">Earth</text>
<text x="162.5" y="145.6">Earth</text>
</g>
<g font-size="1.8" fill="#0000c2">
<text x="64.5" y="21.7">Inrush</text>
<text x="64.5" y="23.8">Class</text>
<text x="70.8" y="23.8">0</text>
<text x="71.5" y="21.7">limit</text>
<text x="73.1" y="23.8">PD</text>
<text x="77" y="21.7">140mA</text>
<text x="25.1" y="134.8">EN:</text>
<text x="25.1" y="136.8">turn</text>
<text x="29.3" y="134.8">Turn</text>
<text x="30.1" y="136.8">off</text>
<text x="33.8" y="136.8">at</text>
<text x="34.6" y="134.8">on</text>
<text x="36.9" y="136.8">34V</text>
<text x="38" y="134.8">at</text>
<text x="41.1" y="134.8">37V,</text>
<text x="25.1" y="138.8">SS:</text>
<text x="25.1" y="140.9">slow-start</text>
<text x="29.3" y="138.8">47nF</text>
<text x="35.1" y="138.8">for</text>
<text x="38.9" y="138.8">10ms</text>
<text x="69.5" y="152.5">R9+R8</text>
<text x="71.9" y="154.6">(5V</text>
<text x="76.2" y="154.6">+</text>
<text x="77.2" y="152.5">VFB for</text>
<text x="78.9" y="154.6">0.27V)</text>
<text x="85.7" y="152.5">5V</text>
<text x="86.3" y="154.6">*</text>
<text x="88.4" y="154.6">3</text>
<text x="89.2" y="152.5">Vd</text>
<text x="92.6" y="152.5">of</text>
<text x="95.6" y="152.5">0.33V</text>
<text x="102.1" y="152.5">and</text>
<text x="106.7" y="152.5">1:3</text>
<text x="110.9" y="152.5">trafo</text>
<text x="76.7" y="158.7">0.1mA</text>
<text x="92.7" y="156.6">=</text>
<text x="95.5" y="156.6">160</text>
<text x="100.3" y="156.6">kOhm</text>
<text x="69.5" y="164">R4+R5,</text>
<text x="69.5" y="166">diode</text>
<text x="75.8" y="166">tempco</text>
<text x="77.8" y="164">-1.5mV</text>
</g>
<g font-size="1.8" fill="#009600">
<text x="113.6" y="37.8">6 PG</text>
<text x="147.3" y="121.6">CM</text>
</g>
<g font-size="1.8" fill="#725600">
<text x="16.1" y="69.4">+5V</text>
<text x="16.1" y="75.8">GND</text>
</g>
<g font-size="1.8" fill="#989898">
<text x="93.5" y="99.2">C55</text>
<text x="92.4" y="103.5">22pF</text>
<text x="91.3" y="110.1">R50</text>
<text x="91.4" y="112.6">100</text>
</g>
</svg>
